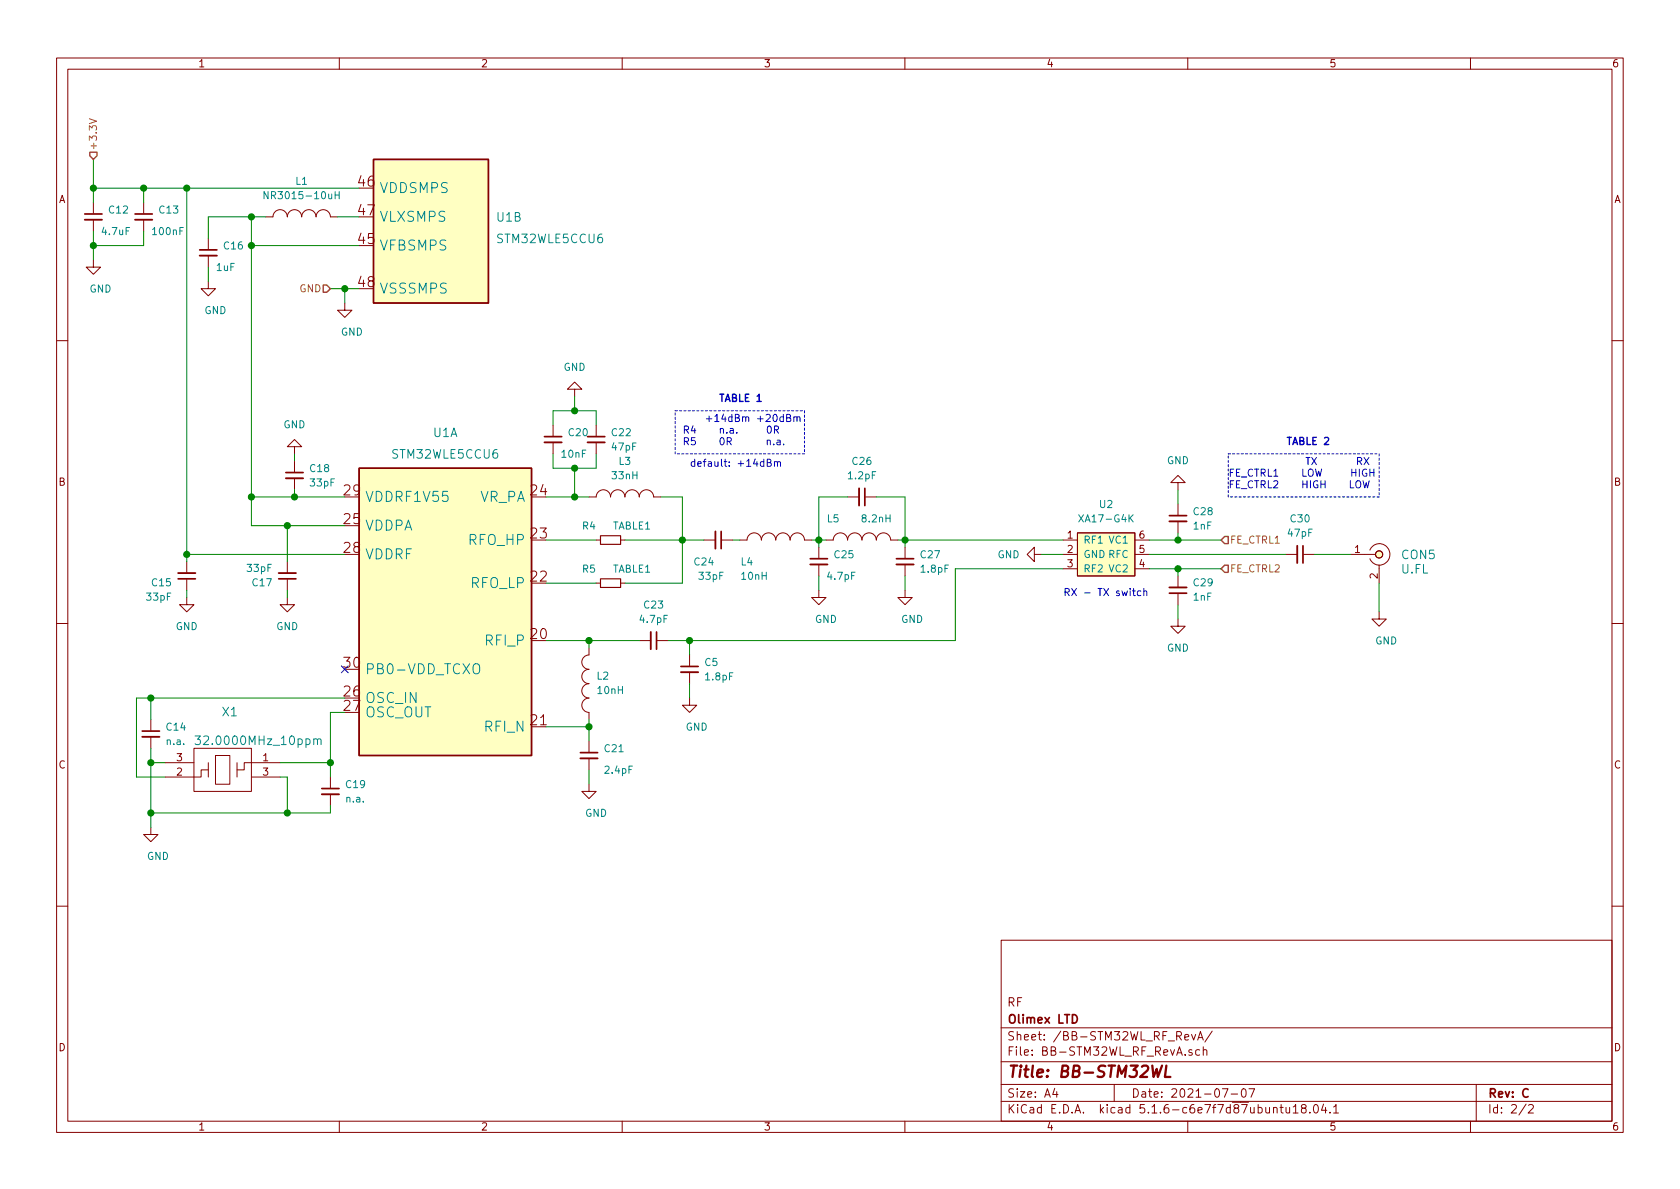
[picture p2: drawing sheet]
<svg xmlns="http://www.w3.org/2000/svg" width="297mm" height="210mm" viewBox="0 0 297 210" stroke-linecap="round" stroke-linejoin="round" font-family="sans-serif">
<g fill="none" stroke="#840000" stroke-width=".18">
<path d="M10 10.3h277v189.9h-277zM12 12.2h273v186.1h-273zM60 10.3v1.9M110 10.3v1.9M160 10.3v1.9M210 10.3v1.9M260 10.3v1.9M16.5 35.8v1.9M16.5 38.9v2M25.4 35.8v1.9M25.4 38.9v2M47 38.3h1.3a1.27 1.27 0 0 1 1.2-1.2 1.27 1.27 0 0 1 1.3 1.2 1.27 1.27 0 0 1 1.3-1.2 1.27 1.27 0 0 1 1.2 1.2 1.27 1.27 0 0 1 1.3-1.2 1.27 1.27 0 0 1 1.3 1.2 1.27 1.27 0 0 1 1.2-1.2 1.27 1.27 0 0 1 1.3 1.2h1.3"/>
<path d="M16.5 46v1.2h1.3l-1.3 1.3-1.3-1.3h1.3M36.8 49.8v1.2h1.3l-1.3 1.3-1.2-1.3h1.2M36.8 42.2v1.9M36.8 45.2v2M61 53.6v1.3h1.2l-1.2 1.2-1.3-1.2h1.3M10 60.2h2M52.1 79h1.2l-1.2-1.3-1.3 1.3h1.3v1.3M97.8 75.2v1.9M97.8 78.2v2.1M101.6 68.8h1.3l-1.3-1.2-1.3 1.2h1.3v1.3M105.4 75.2v1.9M105.4 78.2v2.1"/>
<path d="M285 60.2h2M33 99.3v2M50.8 99.3v2M52.1 81.5v1.9M52.1 84.6v2M104.1 87.9h1.3a1.27 1.27 0 0 1 1.3-1.3 1.27 1.27 0 0 1 1.2 1.3 1.27 1.27 0 0 1 1.3-1.3 1.27 1.27 0 0 1 1.3 1.3 1.27 1.27 0 0 1 1.3-1.3 1.27 1.27 0 0 1 1.2 1.3 1.27 1.27 0 0 1 1.3-1.3 1.27 1.27 0 0 1 1.3 1.3h1.2M105.4 95.5h.8M109.7 95.5h.8M124.5 95.5h2M127.6 95.5h1.9M130.8 95.5h1.3a1.27 1.27 0 0 1 1.2-1.3 1.27 1.27 0 0 1 1.3 1.3 1.27 1.27 0 0 1 1.3-1.3 1.27 1.27 0 0 1 1.3 1.3 1.27 1.27 0 0 1 1.2-1.3 1.27 1.27 0 0 1 1.3 1.3 1.27 1.27 0 0 1 1.3-1.3 1.27 1.27 0 0 1 1.2 1.3h1.3M144.8 96.8v1.9"/>
<path d="M144.8 99.8v2M146 95.5h1.3a1.27 1.27 0 0 1 1.3-1.3 1.27 1.27 0 0 1 1.3 1.3 1.27 1.27 0 0 1 1.2-1.3 1.27 1.27 0 0 1 1.3 1.3 1.27 1.27 0 0 1 1.3-1.3 1.27 1.27 0 0 1 1.2 1.3 1.27 1.27 0 0 1 1.3-1.3 1.27 1.27 0 0 1 1.3 1.3h1.2M149.9 87.9h2M153 87.9h1.9M160 96.8v1.9M160 99.8v2M182.9 98v-1.2l-1.3 1.2 1.3 1.3v-1.3h1.2M188 95.5h2.5M188 98h2.5M190.5 94.2h10.2v7.6h-10.2zM200.7 95.5h2.5M200.7 98h2.5"/>
<path d="M208.3 85.3h1.2l-1.2-1.2-1.3 1.2h1.3v1.3M208.3 89.1v2M208.3 92.2v2M227.3 98h2.1M230.5 98h1.9M238.8 98h4.4M242.2 98.8l.6 .8 .6 .3h.4M242.2 97.3a1.87 1.87 0 0 1 3.3-.2 1.87 1.87 0 0 1-1.7 2.8M243.8 99.9v3.2M10 110.3h2M33 105.7v1.2h1.3l-1.3 1.3-1.3-1.3h1.3M33 102.5v1.9"/>
<path d="M50.8 105.7v1.2h1.3l-1.3 1.3-1.3-1.3h1.3M50.8 102.5v1.9M104.1 114.5v1.3a1.27 1.27 0 0 0-1.2 1.3 1.27 1.27 0 0 0 1.2 1.3 1.27 1.27 0 0 0-1.2 1.2 1.27 1.27 0 0 0 1.2 1.3 1.27 1.27 0 0 0-1.2 1.3 1.27 1.27 0 0 0 1.2 1.2 1.27 1.27 0 0 0-1.2 1.3 1.27 1.27 0 0 0 1.2 1.3v1.2M105.4 103.1h.8M109.7 103.1h.8M113 113.3h2.1M116.2 113.3h1.9M121.9 115.8v1.9M121.9 118.9v2M144.8 104.4v1.3h1.2l-1.2 1.2-1.3-1.2h1.3M160 104.4v1.3h1.3l-1.3 1.2-1.3-1.2h1.3M188 100.6h2.5"/>
<path d="M200.7 100.6h2.5M208.3 109.5v1.2h1.2l-1.2 1.3-1.3-1.3h1.3M208.3 101.8v2.1M208.3 105v1.9M243.8 108.2v1.3h1.3l-1.3 1.2-1.2-1.2h1.2M285 110.3h2M26.7 127.2v2M26.7 130.3v2M29.2 134.9h5.1M34.3 132.3h10.1v7.6h-10.1zM36.8 136.1h-1.2v1.3h-6.4M36.8 134.9v2.5"/>
<path d="M38.1 133.6h2.5v5.1h-2.5zM41.9 134.9v2.5M44.4 137.4h5.1M49.5 134.9h-6.3v1.2h-1.3M58.4 137.4v1.9M104.1 138.7v1.2h1.3l-1.3 1.3-1.2-1.3h1.2M104.1 131.1v1.9M104.1 134.1v2M121.9 123.4v1.3h1.3l-1.3 1.3-1.3-1.3h1.3M26.7 146.3v1.3h1.2l-1.2 1.2-1.3-1.2h1.3M58.4 140.5v2M10 160.2h2"/>
<path d="M177 166.3h108v32h-108zM285 160.2h2M60 198.3v1.9M110 198.3v1.9M160 198.3v1.9M177 194.8h108M177 191.8h108M177 187.8h108M177 181.8h108M186.5 192.5l-.4 1h1M186.8 193v1M197 191.8v3"/>
<path d="M209.5 183.4l.7-.1-.1-.3-.4-.1-.2 .2v.7h.6M210 198.3v1.9M210.7 182.9l.3 1 .4-1M210.7 185.7l-.3-.1-.2 .2 .1 .2 .4 .2v.3h-.5M211.8 183.9l.4-1.5 .6 1.5M211.9 183.5h.7M212.1 185.7l-.4-.1-.3 .3 .1 .6 .2 .1 .4-.1M212.8 185.7l.2-.1 .3 .1 .1 .9M212.8 185.1v1.5M214.3 182.3l-1.3 2M216.1 192.5h1l-.6 1.5M217.7 193.5h1.1"/>
<path d="M219.6 192.7l.4-.2a.94 .94 0 0 1 0 1.5 .82 .82 0 0 1-.4-1.3zM220.8 192.5h1l-.6 1.5M225.2 196l.2-.2 .3 .1 .1 .9M226.3 195.8h.6M226.5 195.3v1.3l.4 .2M227.4 195.8l.1 .9 .3 .1 .2-.1M228 195.8v1M228.7 195.8l.4-.5v1.5M228.7 196.8h.8M230.4 196l-.3-.2v-.3a.48 .48 0 0 1 .8 0l-.1 .4-.7 .2v.4l.3 .3h.3l.2-.3v-.4l-.2-.1M231.6 196.7v.1M232.4 195.4l.2-.1a.8 .8 0 0 1 .5 .8 .8 .8 0 0 1-.5 .7 1 1 0 0 1-.2-1.4z"/>
<path d="M234 195.2l-.3 1.1h.9M234.4 195.8v1M235.2 196.7v.1M235.8 195.8l.4-.5v1.5M235.8 196.8h.9M260 198.3v1.9M261 191.8v6.5M269.8 195.2l-1.2 2M270.3 195.5l.2-.2h.3l.3 .5-.9 1h.9"/>
<circle cx="243.8" cy="98" r=".63"/>
</g>
<path d="M203.7 188.4l.3 2 .5-1.4 .2 1.4 .8-2M206.2 188.4l-.2 2h.9" fill="none" stroke="#840000" stroke-width=".41"/>
<g fill="none" stroke="#840000" stroke-width=".3">
<path d="M15 37.8h3M23.9 37.8h3M35.3 44.2h3.1M96.3 77.2h3M103.9 77.2h3M50.5 83.6h3.1M127.5 94v3M143.3 98.8h3M152.9 86.4v3M158.5 98.8h3M206.8 91.2h3M230.4 96.5v3.1"/>
<path d="M31.5 102.4h3M49.3 102.4h3M116.1 111.8v3M120.4 117.9h3M206.8 104.9h3M25.1 129.3h3.1M56.9 139.4h3M102.6 133.1h3.1M189.6 179.4a.76 .76 0 0 1 .9 .8 .76 .76 0 0 1-.9 .7z"/>
</g>
<g fill="none" stroke="#840000" stroke-width=".33">
<path d="M15 38.9h3M23.9 38.9h3M35.3 45.2h3.1M96.3 78.2h3M103.9 78.2h3M50.5 84.6h3.1M126.5 94v3M143.3 99.8h3M151.9 86.4v3M158.5 99.8h3M206.8 92.2h3M229.4 96.5v3.1"/>
<path d="M31.5 101.3h3M49.3 101.3h3M115.1 111.8v3M120.4 118.9h3M206.8 103.9h3M25.1 130.3h3.1M102.6 134.1h3.1M56.9 140.5h3"/>
</g>
<g fill="#ffffc2" stroke="#ffffc2" stroke-width=".18">
<path d="M66 28.2h20.4v25.4h-20.4z"/>
<path d="M190.5 94.2h10.2v7.6h-10.2z"/>
<path d="M63.5 82.8h30.5v50.8h-30.5z"/>
<circle cx="243.8" cy="98" r=".63"/>
</g>
<path d="M66 28.2h20.4v25.4h-20.4zM63.5 82.8h30.5v50.8h-30.5z" fill="none" stroke="#840000" stroke-width=".25"/>
<path d="M47.4 33.9v1.2l-.7-1.2v1.2M59.3 34.5h.7M60 33.9v1.2M199.8 91.6l.6 .7M200.4 91l-.8 .8M83.7 117.6l.3-.2a.62 .62 0 0 1 .8 .6l-.1 .9-.3 .2h-.5a1.41 1.41 0 0 1-.2-1.5zM34.5 130.1h.9l-.5 .6 .4 .1 .1 .2-.1 .6-.6 .1-.2-.2M55.5 130.8l.2-.1h.4v1M56.1 130.9l.2-.2h.4l.1 1" fill="none" stroke="#008484" stroke-width=".18"/>
<path d="M106.2 94.7h3.5v1.6h-3.5zM106.2 102.4h3.5v1.5h-3.5z" fill="none" stroke="#840000" stroke-width=".2"/>
<path d="M119.4 72.6h22.8M142.2 72.6v7.7M119.4 80.3v-7.7M142.2 80.3h-22.8M217.2 80.3h26.6M217.2 87.9v-7.6M243.8 80.3v7.6M243.8 87.9h-26.6" fill="none" stroke="#0000c2" stroke-width=".18" stroke-dasharray=".4 .4"/>
<g fill="none" stroke="#008400" stroke-width=".18">
<path d="M16.5 28.2v7.6M16.5 33.3h47M25.4 33.3v2.5M33 33.3v66M44.4 38.3v54.7h16.6M47 38.3h-10.2v3.9M59.7 38.3h3.8M16.5 40.9v5.1M25.4 40.9v2.5h-8.9M36.8 47.2v2.6M44.4 43.4h19.1M58.4 51h5.1"/>
<path d="M61 51v2.6M97.8 75.2v-2.6h7.6v2.6M101.6 70.1v2.5M33 98h28M44.4 87.9h16.6M50.8 93v6.3M52.1 80.3v1.2M52.1 86.6v1.3M96.5 95.5h8.9M96.5 87.9h7.6M97.8 80.3v2.5h7.6v-2.5M101.6 82.8v5.1"/>
<path d="M110.5 95.5h14M116.8 87.9h3.8v15.2h-10.1M129.5 95.5h1.3M143.5 95.5h2.5M149.9 87.9h-5.1v8.9M154.9 87.9h5.1v8.9M158.7 95.5h29.3M184.1 98h3.9M203.2 95.5h12.7M203.2 98h24.1M208.3 86.6v2.5M208.3 94.2v1.3"/>
<path d="M232.4 98h6.4M33 104.4v1.3M50.8 104.4v1.3M96.5 113.3h16.5M96.5 103.1h8.9M104.1 113.3v1.2M121.9 113.3v2.5M144.8 101.8v2.6M160 101.8v2.6M188 100.6h-19.1v12.7h-50.8M203.2 100.6h12.7M208.3 100.6v1.2"/>
<path d="M208.3 106.9v2.6M243.8 103.1v5.1M26.7 134.9h2.5M26.7 123.4v3.8M26.7 132.3v14M49.5 137.4h1.3v6.4M49.5 134.9h8.9M61 126h-2.6v11.4M61 123.4h-36.9v14h5.1M96.5 128.5h7.6M104.1 127.2v3.9M104.1 136.1v2.6"/>
<path d="M121.9 120.9v2.5M58.4 142.5v1.3h-31.7"/>
</g>
<path d="M15.9 26.9h1.2v.7l-.6 .6-.6-.6zM57.1 50.4h.7l.6 .6-.6 .7h-.7zM215.9 95.5l.6-.6h.7v1.2h-.7zM215.9 100.6l.6-.7h.7v1.3h-.7z" fill="none" stroke="#848400" stroke-width=".25"/>
<path d="M15.8 21l1.3 .4-1.3 .5" fill="none" stroke="#848400" stroke-width=".18"/>
<g fill="none" stroke="#0000c2" stroke-width=".18">
<path d="M127.4 75.9l.2-.1h.2l.1 .8M127.4 75.8v.8M127.4 77.5l.2-.1a.67 .67 0 0 1 .5 .6 .67 .67 0 0 1-.5 .7l-.2-.3-.1-.2zM128.5 76.5v.1M128.6 78h.6l.1-.2-.1-.3-.1-.1h-.5v1.3M128.9 78l.4 .7M129.1 75.8h.5l.1 .8M129.7 76.1h-.5l-.1 .2v.2h.6M130.3 76.5v.1M135.7 77.9l.1-.1 .3 .1 .1 .8M135.7 77.8v.9M135.8 75.5l.2-.2a.69 .69 0 0 1 .4 .7 .69 .69 0 0 1-.4 .6l-.2-.1-.1-.4z"/>
<path d="M136.8 73.4l.2-.1a.67 .67 0 0 1 .4 .6 .67 .67 0 0 1-.4 .6l-.3-.2v-.2zM136.8 78.5v.2M136.9 76l.7-.1v-.4l-.2-.2h-.5v1.3M137.2 76l.4 .6M137.4 77.9h.5v.8M137.9 78.1l-.4 .1-.2 .2 .2 .3 .4-.1M138.5 73.8l-.4-.1-.2 .2 .1 .6h.5M138.5 73.3v1.2M138.6 78.5v.2M139.1 73.9l.5-.1 .2-.2-.1-.2-.6-.1v1.2h.5l.2-.1v-.3l-.3-.2M140.4 73.8l.1-.1 .3 .1 .1 .7M140.4 73.7v.8"/>
<path d="M140.9 73.9l.2-.2 .3 .1 .1 .7M135.7 81.8h.5l.1-.2-.1-.3-.5-.1v1.3h.4l.2-.2 .1-.3-.3-.2M136.9 81.8l.2-.2 .3 .1 .1 .8M136.9 81.6v.9M137.5 81.8l.1-.2 .3 .1 .1 .8M232.6 83l.3 1.2 .2-.9 .3 .9 .3-1.2M233 85.1a.59 .59 0 0 0-.8 .6 .59 .59 0 0 0 .8 .5v-.5h-.2M233.6 85v1.3M233.6 85.6h.7M234.3 85v1.3M238.8 85v1.3h.6M239 83v1.2"/>
<path d="M239 83.6h.7M239.7 83v1.2M239.8 85.2l.2-.2a.47 .47 0 0 1 .6 .4l-.1 .7-.2 .2-.4-.1a1 1 0 0 1-.1-1zM240 81.6l.6-.1 .2-.2-.1-.3-.2-.1h-.5v1.3M240.3 81.6l.5 .6M240.3 83v1.2M241 85l.3 1.3 .3-.9 .2 .9 .3-1.3M241.2 80.9l.8 1.3M241.6 83a.59 .59 0 0 0-.7 .6 .59 .59 0 0 0 .7 .6l.1-.5h-.3M242 80.9l-.8 1.3M242.2 83.6h.7M242.2 83v1.2"/>
<path d="M242.9 83v1.2M200.2 104.5h.5M200.4 104.1v1.1l.3 .1M201.7 104.5h-.4l-.2 .2 .1 .6h.5M202.2 104.6l.2-.1h.3l.1 .8M202.2 104.1v1.2"/>
</g>
<g fill="#008400" stroke="#008400" stroke-width=".25">
<circle cx="44.5" cy="38.3" r=".51"/>
<circle cx="26.7" cy="134.9" r=".51"/>
<circle cx="16.5" cy="43.4" r=".51"/>
<circle cx="44.5" cy="43.4" r=".51"/>
<circle cx="25.4" cy="33.3" r=".51"/>
<circle cx="33" cy="33.3" r=".51"/>
<circle cx="101.6" cy="72.6" r=".51"/>
<circle cx="26.7" cy="123.4" r=".51"/>
<circle cx="101.6" cy="87.9" r=".51"/>
<circle cx="58.4" cy="134.9" r=".51"/>
<circle cx="101.6" cy="82.8" r=".51"/>
<circle cx="50.8" cy="143.8" r=".51"/>
<circle cx="26.7" cy="143.8" r=".51"/>
<circle cx="61" cy="51" r=".51"/>
<circle cx="208.3" cy="95.5" r=".51"/>
<circle cx="16.5" cy="33.3" r=".51"/>
<circle cx="104.1" cy="128.5" r=".51"/>
<circle cx="208.3" cy="100.6" r=".51"/>
<circle cx="120.7" cy="95.5" r=".51"/>
<circle cx="52.1" cy="87.9" r=".51"/>
<circle cx="104.1" cy="113.3" r=".51"/>
<circle cx="50.8" cy="93" r=".51"/>
<circle cx="33" cy="98" r=".51"/>
<circle cx="160" cy="95.5" r=".51"/>
<circle cx="44.5" cy="87.9" r=".51"/>
<circle cx="121.9" cy="113.3" r=".51"/>
<circle cx="144.8" cy="95.5" r=".51"/>
</g>
<text font-size="2.8" fill="#840000" x="178" y="190.5">Title: BB-STM32WL</text>
<g font-size="2.5" fill="#840000">
<text x="63.4" y="33">46</text>
<text x="63.4" y="38.1">47</text>
<text x="63.4" y="43.2">45</text>
<text x="63.4" y="50.8">48</text>
<text x="60.9" y="87.6">29</text>
<text x="93.9" y="87.6">24</text>
<text x="60.9" y="92.7">25</text>
<text x="93.9" y="95.2">23</text>
<text x="60.9" y="97.8">28</text>
<text x="93.9" y="102.9">22</text>
<text x="93.9" y="113">20</text>
<text x="60.9" y="123.2">26</text>
<text x="60.9" y="125.7">27</text>
<text x="93.9" y="128.3">21</text>
</g>
<g font-size="2.5" fill="#008484">
<text x="67.1" y="34.2">VDDSMPS</text>
<text x="67.1" y="39.2">VLXSMPS</text>
<text x="67.1" y="44.3">VFBSMPS</text>
<text x="67.1" y="51.9">VSSSMPS</text>
<text x="64.5" y="88.8">VDDRF1V55</text>
<text x="84.7" y="88.8">VR_PA</text>
<text x="64.5" y="93.8">VDDPA</text>
<text x="64.5" y="98.9">VDDRF</text>
<text x="82.9" y="96.4">RFO_HP</text>
<text x="83.2" y="104">RFO_LP</text>
<text x="64.5" y="119.2">PB0-VDD_TCXO</text>
<text x="86" y="114.2">RFI_P</text>
<text x="64.5" y="124.3">OSC_IN</text>
<text x="64.5" y="126.9">OSC_OUT</text>
<text x="85.8" y="129.4">RFI_N</text>
</g>
<text font-size="2.5" fill="#000084" x="60.9" y="118.1">30</text>
<g font-size="2.1" fill="#008484">
<text x="87.9" y="39.2">U1B</text>
<text x="88" y="43">STM32WLE5CCU6</text>
<text x="76.6" y="77.3">U1A</text>
<text x="69.5" y="81.1">STM32WLE5CCU6</text>
<text x="247.8" y="101.4">U.FL</text>
<text x="247.9" y="98.9">CON5</text>
<text x="35.7" y="131.7">32.0000MHz_10ppm</text>
<text x="39.3" y="126.7">X1</text>
</g>
<g font-size="2.1" fill="#840000">
<text x="178" y="178">RF</text>
<text x="178" y="184">Sheet: /BB-STM32WL_RF_RevA/</text>
<text x="178" y="181">Olimex LTD</text>
<text x="178" y="186.7">File: BB-STM32WL_RF_RevA.sch</text>
<text x="178" y="196.9">KiCad E.D.A. kicad 5.1.6-c6e7f7d87ubuntu18.04.1</text>
<text x="178" y="194.1">Size: A4</text>
<text x="200" y="194.1">Date: 2021-07-07</text>
<text x="263" y="194.1">Rev: C</text>
<text x="263" y="196.9">Id: 2/2</text>
</g>
<g font-size="1.8" fill="#840000">
<text x="35" y="11.9">1</text>
<text x="85" y="11.9">2</text>
<text x="135" y="11.9">3</text>
<text x="185" y="11.9">4</text>
<text x="235" y="11.9">5</text>
<text x="285" y="11.9">6</text>
<text x="10.4" y="35.9">A</text>
<text x="285.4" y="35.9">A</text>
<text x="10.4" y="85.9">B</text>
<text x="285.4" y="85.9">B</text>
<text x="188.7" y="95.2">1</text>
<text x="201.4" y="95.2">6</text>
<text x="188.7" y="97.8">2</text>
<text x="188.7" y="100.3">3</text>
<text x="201.4" y="100.3">4</text>
<text x="201.4" y="97.8">5</text>
<text x="239.5" y="97.8">1</text>
<text x="243.6" y="102.3" transform="rotate(-90 243.6 102.3)">2</text>
<text x="10.4" y="135.9">C</text>
<text x="31.3" y="137.2">2</text>
<text x="31.3" y="134.6">3</text>
<text x="46.5" y="134.6">1</text>
<text x="46.5" y="137.2">3</text>
<text x="285.4" y="135.9">C</text>
<text x="10.4" y="185.9">D</text>
<text x="285.4" y="185.9">D</text>
<text x="35" y="199.9">1</text>
<text x="85" y="199.9">2</text>
<text x="135" y="199.9">3</text>
<text x="185" y="199.9">4</text>
<text x="235" y="199.9">5</text>
<text x="285" y="199.9">6</text>
</g>
<g font-size="1.8" fill="#848400">
<text x="17.1" y="26.7" transform="rotate(-90 17.1 26.7)">+3.3V</text>
<text x="53" y="51.7">GND</text>
<text x="217.4" y="96.1">FE_CTRL1</text>
<text x="217.4" y="101.2">FE_CTRL2</text>
</g>
<g font-size="1.8" fill="#008484">
<text x="47.7" y="35.2">NR3015-10uH</text>
<text x="52.3" y="32.7">L1</text>
<text x="18.2" y="41.6">4.7uF</text>
<text x="19.3" y="37.8">C12</text>
<text x="27.1" y="41.6">100nF</text>
<text x="28.2" y="37.8">C13</text>
<text x="38.3" y="47.9">1uF</text>
<text x="39.6" y="44.1">C16</text>
<text x="15.8" y="51.7">GND</text>
<text x="36.1" y="55.5">GND</text>
<text x="60.3" y="59.4">GND</text>
<text x="99.6" y="65.6">GND</text>
<text x="50.1" y="75.7">GND</text>
<text x="100.6" y="77.1">C20</text>
<text x="108.2" y="77.1">C22</text>
<text x="54.9" y="83.5">C18</text>
<text x="99.4" y="80.9">10nF</text>
<text x="108.3" y="79.7">47pF</text>
<text x="109.5" y="82.2">L3</text>
<text x="150.8" y="82.2">C26</text>
<text x="206.3" y="82.1">GND</text>
<text x="54.9" y="86">33pF</text>
<text x="108.3" y="84.8">33nH</text>
<text x="150.1" y="84.8">1.2pF</text>
<text x="194.5" y="89.8">U2</text>
<text x="103" y="93.6">R4</text>
<text x="108.3" y="93.6">TABLE1</text>
<text x="146.3" y="92.4">L5</text>
<text x="152.5" y="92.4">8.2nH</text>
<text x="191.3" y="92.4">XA17-G4K</text>
<text x="211" y="93.6">1nF</text>
<text x="211.1" y="91.1">C28</text>
<text x="227.8" y="94.9">47pF</text>
<text x="228.2" y="92.4">C30</text>
<text x="43.8" y="101.1">33pF</text>
<text x="103" y="101.3">R5</text>
<text x="108.3" y="101.3">TABLE1</text>
<text x="122.8" y="100">C24</text>
<text x="131.1" y="100">L4</text>
<text x="147.6" y="98.7">C25</text>
<text x="162.8" y="98.7">C27</text>
<text x="162.9" y="101.3">1.8pF</text>
<text x="176.4" y="98.7">GND</text>
<text x="191.5" y="96.1">RF1</text>
<text x="191.5" y="98.7">GND RFC</text>
<text x="191.5" y="101.2">RF2</text>
<text x="196.2" y="101.2">VC2</text>
<text x="196.2" y="96.1">VC1</text>
<text x="26" y="106.2">33pF</text>
<text x="26.9" y="103.7">C15</text>
<text x="44.7" y="103.7">C17</text>
<text x="113.9" y="107.6">C23</text>
<text x="123.7" y="102.5">33pF</text>
<text x="131.2" y="102.5">10nH</text>
<text x="146.4" y="102.5">4.7pF</text>
<text x="211" y="106.2">1nF</text>
<text x="211.1" y="103.7">C29</text>
<text x="31.1" y="111.4">GND</text>
<text x="48.8" y="111.4">GND</text>
<text x="113.3" y="110.2">4.7pF</text>
<text x="144.1" y="110.2">GND</text>
<text x="159.3" y="110.2">GND</text>
<text x="243.2" y="114">GND</text>
<text x="124.7" y="117.8">C5</text>
<text x="206.3" y="115.2">GND</text>
<text x="105.6" y="120.2">L2</text>
<text x="105.8" y="122.7">10nH</text>
<text x="124.8" y="120.3">1.8pF</text>
<text x="29.5" y="129.2">C14</text>
<text x="29.5" y="131.7">n.a.</text>
<text x="121.2" y="129.2">GND</text>
<text x="107" y="133">C21</text>
<text x="107.1" y="136.8">2.4pF</text>
<text x="61.2" y="139.4">C19</text>
<text x="61.3" y="141.9">n.a.</text>
<text x="103.5" y="144.4">GND</text>
<text x="26" y="152.1">GND</text>
</g>
<g font-size="1.8" fill="#0000c2">
<text x="127" y="71.1">TABLE 1</text>
<text x="120.6" y="76.7">R4</text>
<text x="122.6" y="74.6">+14dBm +20dBm</text>
<text x="120.6" y="78.7">R5</text>
<text x="121.9" y="82.5">default: +14dBm</text>
<text x="227.3" y="78.7">TABLE 2</text>
<text x="229.8" y="82.2">RX</text>
<text x="217.2" y="84.3">FE_CTRL1</text>
<text x="217.2" y="86.4">FE_CTRL2</text>
<text x="228" y="84.3">LOW</text>
<text x="228" y="86.4">HIGH</text>
<text x="188" y="105.4">RX - TX switch</text>
</g>
</svg>
